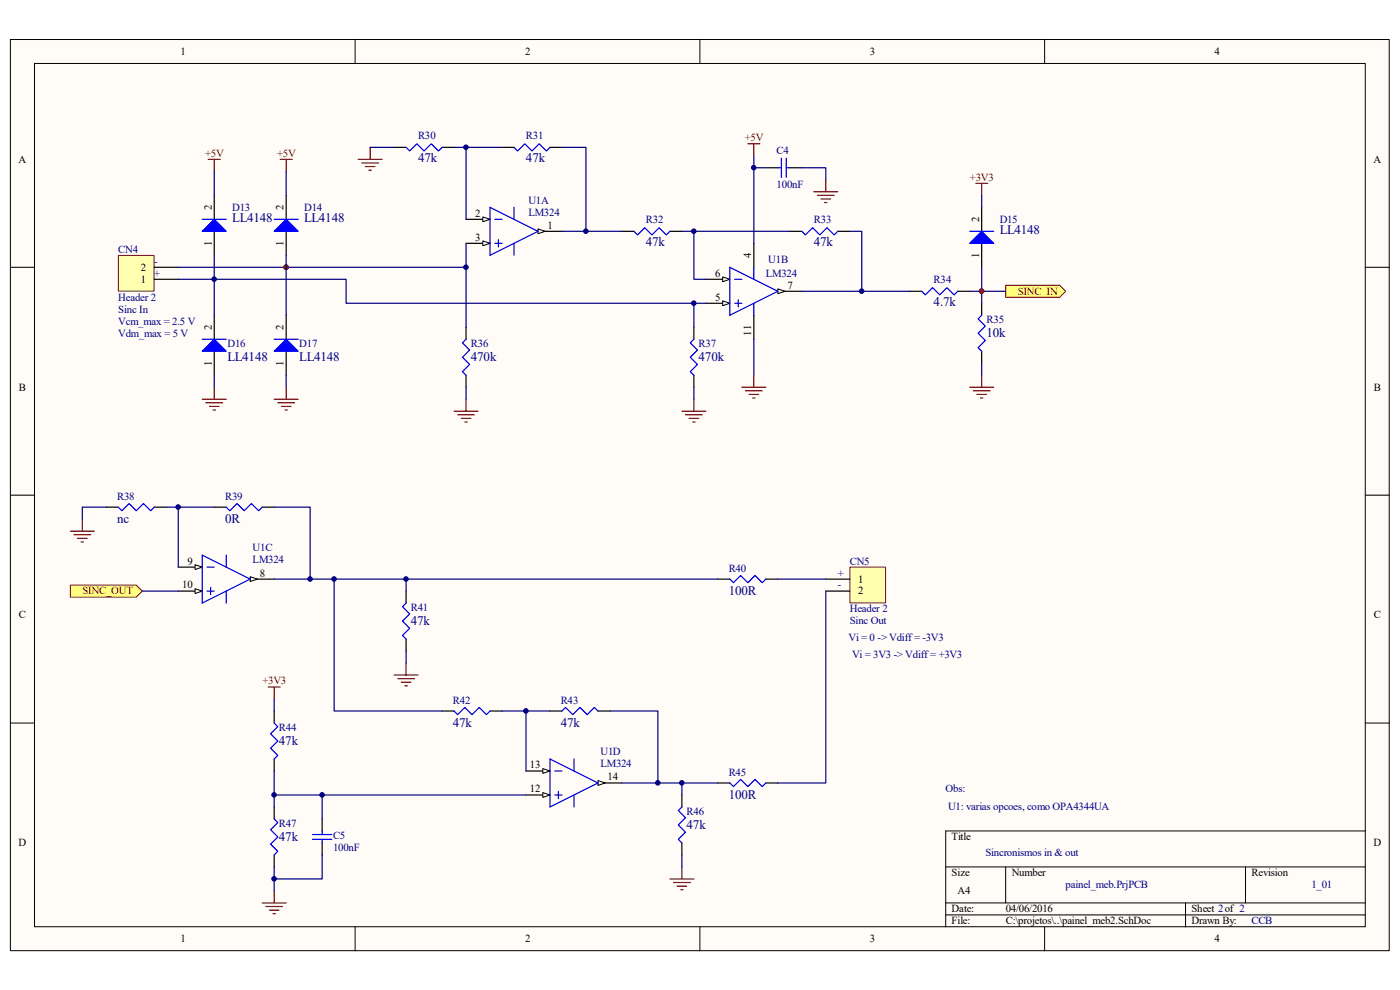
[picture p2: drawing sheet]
<svg xmlns="http://www.w3.org/2000/svg" width="297mm" height="210mm" viewBox="0 0 297 210" stroke-linecap="round" stroke-linejoin="round" font-family="sans-serif">
<path d="M2.2 8.4h292.5v193.3h-292.5z" fill="#fffcf8"/>
<path d="M2.2 8.4h292.5v193.3h-292.5z" fill="none" stroke="#000" stroke-width=".21"/>
<path d="M7.4 13.5h282.2v183.1h-282.2z" fill="#fffcf8"/>
<g fill="none" stroke="#000" stroke-width=".21">
<path d="M7.3 13.5h282.3v183.1h-282.3zM75.3 8.4v5.1M148.5 8.4v5.1M221.6 8.4v5.1M2.2 56.7h5.1M289.7 56.7h5.1M2.2 105h5.1M289.7 105h5.1M2.2 153.4h5.1M289.7 153.4h5.1M289.7 176.3h-89.1v20.3M75.3 196.6v5.1"/>
<path d="M148.5 196.6v5.1M200.6 183.9h89.1M200.6 191.5h89.1M200.6 194.1h89.1M213.4 183.9v7.6M221.6 196.6v5.1M251.5 191.5v5.1M264.2 183.9v7.6"/>
</g>
<g fill="#000080" stroke="#000080" stroke-width=".21">
<circle cx="60.7" cy="56.7" r=".48"/>
<circle cx="208.2" cy="61.8" r=".48"/>
</g>
<path d="M14.9 124.1h14l1.3 1.3-1.3 1.3h-14z" fill-rule="evenodd" fill="#ffff80" stroke="#800000" stroke-width=".21"/>
<path d="M93.8 150.8h2.5M104 150.8h2.5M152.3 166.1h2.5M162.5 166.1h2.5" fill="none" stroke="#000" stroke-width=".25"/>
<path d="M96.3 150.8l.8 .8 1.5-1.5 1.5 1.5 1.6-1.5 1.5 1.5 .8-.8M154.8 166.1l.8 .8 1.5-1.6 1.6 1.6 1.5-1.6 1.5 1.6 .8-.8" fill="none" stroke="#00f" stroke-width=".25"/>
<path d="M180.3 120.4h7.6v7.5h-7.6z" fill="#ffffb0"/>
<path d="M180.3 120.3h7.6v7.6h-7.6z" fill="none" stroke="#800000" stroke-width=".21"/>
<path d="M45.5 41.4v5.1M45.5 49.1v5.1M175.2 122.9h5.1M175.2 125.4h5.1" fill="none" stroke="#000" stroke-width=".25"/>
<path d="M42.9 49.1l2.6-2.6 2.5 2.6z" fill="#00f" stroke="#00f" stroke-width=".25"/>
<path d="M42.9 46.5h5.1" fill="none" stroke="#00f" stroke-width=".25"/>
<path d="M25.1 54.2h7.6v7.6h-7.6z" fill="#ffffb0"/>
<path d="M25.1 54.2h7.6v7.6h-7.6z" fill="none" stroke="#800000" stroke-width=".21"/>
<path d="M32.7 59.2h5.1M32.7 56.7h5.1M45.5 66.9v5.1M45.5 74.5v5.1M193 61.8h2.5M203.2 61.8h2.5M208.3 64.3v2.6M208.3 74.5v2.6" fill="none" stroke="#000" stroke-width=".25"/>
<path d="M42.9 74.5l2.6-2.5 2.5 2.5z" fill="#00f" stroke="#00f" stroke-width=".25"/>
<path d="M42.9 72h5.1M195.5 61.8l.8 .8 1.5-1.6 1.6 1.6 1.5-1.6 1.5 1.6 .8-.8M208.3 66.9l-.8 .7 1.5 1.6-1.5 1.5 1.5 1.5-1.5 1.5 .8 .8" fill="none" stroke="#00f" stroke-width=".25"/>
<path d="M207 38.9h2.5M208.3 38.9v2.5M42.9 84.7h5.1M43.7 85.5h3.5M44.4 86.2h2.1M45.2 87h.5M45.5 82.1v2.6" fill="none" stroke="#800000" stroke-width=".25"/>
<path d="M213.4 60.5h11.4l1.3 1.3-1.3 1.3h-11.4z" fill-rule="evenodd" fill="#ffff80" stroke="#800000" stroke-width=".21"/>
<path d="M45.5 36.4v5M60.7 36.4v5M45.5 54.2v5h-7.7M208.3 41.4v2.6M45.5 79.6v2.5M60.7 79.6v2.5M205.7 61.8h7.7M208.3 77.1v2.5" fill="none" stroke="#000080" stroke-width=".25"/>
<path d="M60.7 41.4v5.1M60.7 49.1v5.1M98.9 46.5h5.1M208.3 44v5.1M208.3 51.6v5.1M60.7 66.9v5.1M60.7 74.5v5.1" fill="none" stroke="#000" stroke-width=".25"/>
<g fill="#00f" stroke="#00f" stroke-width=".25">
<path d="M208.3 49.1l2.5 2.5h-5.1z"/>
<path d="M58.2 49.1l2.5-2.6 2.6 2.6z"/>
<path d="M58.2 74.5l2.5-2.5 2.6 2.5z"/>
</g>
<path d="M58.2 46.5h5.1M205.7 49.1h5.1M58.2 72h5.1" fill="none" stroke="#00f" stroke-width=".25"/>
<g fill="none" stroke="#800000" stroke-width=".25">
<path d="M44.2 33.8h2.5M45.5 33.8v2.6M59.4 33.8h2.6M60.7 33.8v2.6M208.3 79.6v2.5M58.2 84.7h5.1M58.9 85.5h3.6M59.7 86.2h2M60.5 87h.5M60.7 82.1v2.6M205.7 82.1h5.1M206.5 82.9h3.5"/>
<path d="M207.2 83.7h2.1M208 84.4h.5"/>
</g>
<path d="M102.4 46l1.6 .5-1.6 .5z" fill="#fffcf8" stroke="#000" stroke-width=".21"/>
<path d="M98.9 51.6h5.1" fill="none" stroke="#000" stroke-width=".25"/>
<path d="M102.4 51.1l1.6 .5-1.6 .5z" fill="#fffcf8" stroke="#000" stroke-width=".21"/>
<path d="M114.1 49.1h5.1" fill="none" stroke="#000" stroke-width=".25"/>
<path d="M114.1 48.6l1.6 .5-1.6 .5z" fill="#fffcf8" stroke="#000" stroke-width=".21"/>
<path d="M104 44l10.1 5.1-10.1 5.1zM105 46.5h1.5M105 51.6h1.5M105.7 50.9v1.5M109 44v2.5M109 51.6v2.6" fill="none" stroke="#00f" stroke-width=".25"/>
<path d="M149.8 59.2h5" fill="none" stroke="#000" stroke-width=".25"/>
<path d="M153.3 58.7l1.5 .5-1.5 .6z" fill="#fffcf8" stroke="#000" stroke-width=".21"/>
<path d="M149.8 64.3h5" fill="none" stroke="#000" stroke-width=".25"/>
<path d="M153.3 63.8l1.5 .5-1.5 .5z" fill="#fffcf8" stroke="#000" stroke-width=".21"/>
<path d="M165 61.8h5.1" fill="none" stroke="#000" stroke-width=".25"/>
<path d="M165 61.3l1.5 .5-1.5 .5z" fill="#fffcf8" stroke="#000" stroke-width=".21"/>
<path d="M154.8 56.7l10.2 5.1-10.2 5.1zM155.9 59.2h1.5M159.9 56.7v2.5M155.9 64.3h1.5M156.6 63.6v1.5M159.9 64.3v2.6" fill="none" stroke="#00f" stroke-width=".25"/>
<path d="M159.9 51.6v5.1M159.9 66.9v5.1M37.8 120.3h5.1" fill="none" stroke="#000" stroke-width=".25"/>
<path d="M41.4 119.8l1.5 .5-1.5 .5z" fill="#fffcf8" stroke="#000" stroke-width=".21"/>
<path d="M37.8 125.4h5.1" fill="none" stroke="#000" stroke-width=".25"/>
<path d="M41.4 124.9l1.5 .5-1.5 .5z" fill="#fffcf8" stroke="#000" stroke-width=".21"/>
<path d="M53.1 122.9h5.1" fill="none" stroke="#000" stroke-width=".25"/>
<path d="M53.1 122.3l1.5 .6-1.5 .5z" fill="#fffcf8" stroke="#000" stroke-width=".21"/>
<path d="M42.9 117.8l10.2 5.1-10.2 5zM48 117.8v2.5M43.9 120.3h1.6M43.9 125.4h1.6M44.7 124.6v1.6M48 125.4v2.5" fill="none" stroke="#00f" stroke-width=".25"/>
<path d="M111.6 168.6h5.1" fill="none" stroke="#000" stroke-width=".25"/>
<path d="M115.2 168.1l1.5 .5-1.5 .6z" fill="#fffcf8" stroke="#000" stroke-width=".21"/>
<path d="M111.6 163.6h5.1" fill="none" stroke="#000" stroke-width=".25"/>
<path d="M115.2 163l1.5 .6-1.5 .5z" fill="#fffcf8" stroke="#000" stroke-width=".21"/>
<path d="M126.9 166.1h5" fill="none" stroke="#000" stroke-width=".25"/>
<path d="M126.9 165.6l1.5 .5-1.5 .5z" fill="#fffcf8" stroke="#000" stroke-width=".21"/>
<g fill="none" stroke="#00f" stroke-width=".25">
<path d="M86.2 31.3l.7 .7 1.5-1.5 1.6 1.5 1.5-1.5 1.5 1.5 .8-.7M109 31.3l.8 .7 1.5-1.5 1.6 1.5 1.5-1.5 1.5 1.5 .8-.7M165 35.6h.8M165.8 33.6v4M166.8 33.6v4M166.8 35.6h.8M134.5 49.1l.8 .7 1.5-1.5 1.5 1.5 1.5-1.5 1.6 1.5 .7-.7M170.1 49.1l.8 .7 1.5-1.5 1.5 1.5 1.5-1.5 1.6 1.5 .7-.7M98.9 72l-.8 .7 1.5 1.6-1.5 1.5 1.5 1.5-1.5 1.5 .8 .8M147.2 72l-.8 .7 1.6 1.6-1.6 1.5 1.6 1.5-1.6 1.5 .8 .8M25.1 107.6l.8 .7 1.5-1.5 1.5 1.5 1.5-1.5 1.6 1.5 .7-.7M48 107.6l.8 .7 1.5-1.5 1.5 1.5 1.5-1.5 1.6 1.5 .7-.7"/>
<path d="M86.2 127.9l-.8 .8 1.5 1.5-1.5 1.6 1.5 1.5-1.5 1.5 .8 .8M154.8 122.9l.8 .7 1.5-1.5 1.6 1.5 1.5-1.5 1.5 1.5 .8-.7M58.2 153.4l.7 .7-1.5 1.6 1.5 1.5-1.5 1.5 1.5 1.6-.7 .7M119.2 150.8l.8-.7 1.5 1.5 1.5-1.5 1.6 1.5 1.5-1.5 .8 .7M58.2 173.7l.7 .8-1.5 1.5 1.5 1.5-1.5 1.6 1.5 1.5-.7 .8M66.3 177h4.1M66.3 178.1h4.1M68.3 176.3v.7M68.3 178.1v.7M116.7 161l10.2 5.1-10.2 5.1zM117.7 163.6h1.5M117.7 168.6h1.5"/>
<path d="M118.5 167.9v1.5M121.8 161v2.6M121.8 168.6v2.6M144.7 171.2l-.8 .8 1.5 1.5-1.5 1.5 1.5 1.5-1.5 1.6 .8 .7"/>
</g>
<g fill="none" stroke="#000" stroke-width=".25">
<path d="M83.6 31.3h2.6M93.8 31.3h2.5M106.5 31.3h2.5M116.7 31.3h2.5M162.5 35.6h2.5M167.6 35.6h2.5M131.9 49.1h2.6M142.1 49.1h2.6M167.6 49.1h2.5M177.7 49.1h2.6M98.9 69.4v2.6M98.9 79.6v2.5"/>
<path d="M147.2 69.4v2.6M147.2 79.6v2.5M22.6 107.6h2.5M32.7 107.6h2.6M45.5 107.6h2.5M55.6 107.6h2.6M86.2 125.4v2.5M86.2 135.6v2.5M152.3 122.9h2.5M162.5 122.9h2.5M58.2 150.8v2.6M116.7 150.8h2.5"/>
<path d="M126.9 150.8h2.5M58.2 161v2.6M58.2 171.2v2.5M68.3 173.7v2.6M68.3 178.8v2.6M144.7 168.6v2.6M144.7 178.8v2.6M58.2 181.4v2.5"/>
</g>
<g fill="none" stroke="#800000" stroke-width=".25">
<path d="M76 33.8h5.1M76.7 34.6h3.6M77.5 35.3h2M78.3 36.1h.5M78.5 31.3v2.5M158.7 30.5h2.5M159.9 30.5v2.5M175.2 38.1v2.6M172.6 40.7h5.1M173.4 41.4h3.6M174.2 42.2h2M174.9 43h.5"/>
<path d="M159.9 79.6v2.5M96.3 87.2h5.1M97.1 88h3.6M97.9 88.8h2M98.6 89.5h.5M98.9 84.7v2.5M144.7 87.2h5.1M145.4 88h3.6M146.2 88.8h2M147 89.5h.5M147.2 84.7v2.5M157.4 82.1h5.1"/>
<path d="M158.1 82.9h3.6M158.9 83.7h2M159.7 84.4h.5M14.9 112.7h5.1M15.7 113.4h3.5M16.4 114.2h2.1M17.2 115h.5M17.5 110.1v2.6M56.9 145.7h2.5M58.2 145.7v2.6M83.6 143.2h5.1M84.4 144h3.5"/>
<path d="M85.1 144.7h2.1M85.9 145.5h.5M86.2 140.7v2.5M55.6 191.5h5.1M56.4 192.3h3.5M57.2 193.1h2M57.9 193.8h.5M58.2 189v2.5M142.1 186.5h5.1M142.9 187.2h3.5M143.6 188h2.1M144.4 188.7h.5"/>
<path d="M144.7 183.9v2.6"/>
</g>
<g fill="none" stroke="#000080" stroke-width=".25">
<path d="M78.5 31.3h5.1M96.3 31.3h10.2M98.9 31.3v15.2M119.2 31.3h5.1v17.8M159.9 33v18.6M159.9 35.6h2.6M170.1 35.6h5.1v2.5M60.7 54.2v12.7M98.9 51.6v5.1h-61.1M98.9 56.7v12.7M119.2 49.1h12.7M144.7 49.1h22.9"/>
<path d="M147.2 49.1v10.1h2.6M180.3 49.1h2.5v12.7M208.3 56.7v7.6M147.2 64.3v5.1M149.8 64.3h-76.4v-5.1h-27.9v7.7M159.9 72v7.6M170.1 61.8h22.9M98.9 82.1v2.6M147.2 82.1v2.6M22.6 107.6h-5.1v2.5M35.3 107.6h10.2M37.8 107.6v12.7"/>
<path d="M58.2 107.6h7.6v15.3M30.2 125.4h7.6M58.2 122.9h28v2.5M70.9 122.9v27.9h22.9M86.2 138.1v2.6M86.2 122.9h66.1M165 122.9h10.2M175.2 125.4v40.7h-10.2M58.2 148.3v2.5M106.5 150.8h10.2M111.6 150.8v12.8M129.4 150.8h10.2v15.3"/>
<path d="M58.2 168.6h10.1v5.1M58.2 163.6v7.6M68.3 168.6h43.3M131.9 166.1h20.4M144.7 166.1v2.5M58.2 183.9v5.1M68.3 181.4v5.1h-10.1M144.7 181.4v2.5"/>
</g>
<g fill="#800000" stroke="#800000" stroke-width=".21">
<circle cx="60.7" cy="56.7" r=".48"/>
<circle cx="208.2" cy="61.8" r=".48"/>
</g>
<g fill="#000080" stroke="#000080" stroke-width=".21">
<circle cx="37.8" cy="107.6" r=".48"/>
<circle cx="45.4" cy="59.2" r=".48"/>
<circle cx="58.1" cy="186.4" r=".48"/>
<circle cx="58.1" cy="168.6" r=".48"/>
<circle cx="65.8" cy="122.8" r=".48"/>
<circle cx="68.3" cy="168.6" r=".48"/>
<circle cx="70.9" cy="122.8" r=".48"/>
<circle cx="86.1" cy="122.8" r=".48"/>
<circle cx="98.8" cy="56.7" r=".48"/>
<circle cx="98.8" cy="31.2" r=".48"/>
<circle cx="111.6" cy="150.8" r=".48"/>
<circle cx="124.3" cy="49" r=".48"/>
<circle cx="139.6" cy="166.1" r=".48"/>
<circle cx="144.6" cy="166.1" r=".48"/>
<circle cx="147.2" cy="64.3" r=".48"/>
<circle cx="147.2" cy="49" r=".48"/>
<circle cx="159.9" cy="35.6" r=".48"/>
<circle cx="182.8" cy="61.8" r=".48"/>
</g>
<g font-size="2.8" fill="#000080">
<text x="88.7" y="34.5">47k</text>
<text x="111.6" y="34.5">47k</text>
<text x="49.3" y="47.2">LL4148</text>
<text x="64.5" y="47.2">LL4148</text>
<text x="137" y="52.2">47k</text>
<text x="172.6" y="52.2">47k</text>
<text x="212.1" y="49.7">LL4148</text>
<text x="198.1" y="65">4.7k</text>
<text x="209.3" y="71.6">10k</text>
<text x="48.3" y="76.7">LL4148</text>
<text x="63.5" y="76.7">LL4148</text>
<text x="99.9" y="76.7">470k</text>
<text x="148.2" y="76.7">470k</text>
<text x="24.8" y="111">nc</text>
<text x="47.8" y="111">0R</text>
<text x="154.6" y="126.3">100R</text>
<text x="87.2" y="132.7">47k</text>
<text x="96.1" y="154.3">47k</text>
<text x="119" y="154.3">47k</text>
<text x="59.2" y="158.1">47k</text>
<text x="154.6" y="169.5">100R</text>
<text x="59.2" y="178.4">47k</text>
<text x="145.7" y="175.9">47k</text>
</g>
<g font-size="2.3">
<text x="38.3" y="11.6">1</text>
<text x="111.4" y="11.6">2</text>
<text x="184.5" y="11.6">3</text>
<text x="257.7" y="11.6">4</text>
<text x="3.9" y="34.5">A</text>
<text x="291.4" y="34.5">A</text>
<text x="44.9" y="44.5" transform="rotate(-90 44.9 44.5)">2</text>
<text x="60.2" y="44.5" transform="rotate(-90 60.2 44.5)">2</text>
<text x="100.8" y="46">2</text>
<text x="207.7" y="47" transform="rotate(-90 207.7 47)">2</text>
<text x="44.9" y="52.2" transform="rotate(-90 44.9 52.2)">1</text>
<text x="60.2" y="52.2" transform="rotate(-90 60.2 52.2)">1</text>
<text x="100.8" y="51.1">3</text>
<text x="116.2" y="48.5">1</text>
<text x="29.8" y="60">1</text>
<text x="29.8" y="57.4">2</text>
<text x="151.7" y="58.7">6</text>
<text x="159.4" y="54.7" transform="rotate(-90 159.4 54.7)">4</text>
<text x="207.7" y="54.8" transform="rotate(-90 207.7 54.8)">1</text>
<text x="151.7" y="63.8">5</text>
<text x="167" y="61.3">7</text>
<text x="44.9" y="69.9" transform="rotate(-90 44.9 69.9)">2</text>
<text x="60.2" y="69.9" transform="rotate(-90 60.2 69.9)">2</text>
<text x="159.4" y="71.2" transform="rotate(-90 159.4 71.2)">11</text>
<text x="44.9" y="77.7" transform="rotate(-90 44.9 77.7)">1</text>
<text x="60.2" y="77.7" transform="rotate(-90 60.2 77.7)">1</text>
<text x="4" y="82.8">B</text>
<text x="291.5" y="82.8">B</text>
<text x="39.8" y="119.8">9</text>
<text x="38.7" y="124.8">10</text>
<text x="55.1" y="122.3">8</text>
<text x="182.1" y="123.6">1</text>
<text x="4" y="131.2">C</text>
<text x="182.1" y="126.1">2</text>
<text x="291.5" y="131.2">C</text>
<text x="112.4" y="163">13</text>
<text x="128.9" y="165.6">14</text>
<text x="112.4" y="168.1">12</text>
<text x="3.9" y="179.5">D</text>
<text x="201.9" y="178.3">Title</text>
<text x="291.4" y="179.5">D</text>
<text x="201.9" y="185.9">Size</text>
<text x="214.6" y="185.9">Number</text>
<text x="265.5" y="185.9">Revision</text>
<text x="203.2" y="189.7">A4</text>
<text x="201.9" y="193.5">Date:</text>
<text x="201.9" y="196.1">File:</text>
<text x="213.4" y="193.5">04/06/2016</text>
<text x="213.4" y="196.1">C:\projetos\..\painel_meb2.SchDoc</text>
<text x="252.8" y="196.1">Drawn By:</text>
<text x="252.8" y="193.5">Sheet 2of 2</text>
<text x="38.3" y="199.9">1</text>
<text x="111.4" y="199.9">2</text>
<text x="184.5" y="199.9">3</text>
<text x="257.7" y="199.9">4</text>
</g>
<g font-size="2.3" fill="#000080">
<text x="88.7" y="29.4">R30</text>
<text x="111.6" y="29.4">R31</text>
<text x="164.8" y="32.8">C4</text>
<text x="164.8" y="39.9">100nF</text>
<text x="49.3" y="44.7">D13</text>
<text x="64.5" y="44.7">D14</text>
<text x="112.1" y="43.2">U1A</text>
<text x="112.1" y="45.7">LM324</text>
<text x="137" y="47.2">R32</text>
<text x="172.6" y="47.2">R33</text>
<text x="212.1" y="47.2">D15</text>
<text x="25.1" y="53.6">CN4</text>
<text x="32.7" y="58.7">+</text>
<text x="32.7" y="56.1">-</text>
<text x="162.5" y="58.7">LM324</text>
<text x="163" y="55.9">U1B</text>
<text x="198.1" y="60">R34</text>
<text x="25.1" y="63.8">Header 2</text>
<text x="25.1" y="66.3">Sinc In</text>
<text x="25.1" y="68.9">Vcm_max = 2.5 V</text>
<text x="25.1" y="71.4">Vdm_max = 5 V</text>
<text x="209.3" y="68.6">R35</text>
<text x="48.3" y="73.7">D16</text>
<text x="63.5" y="73.7">D17</text>
<text x="99.9" y="73.7">R36</text>
<text x="148.2" y="73.7">R37</text>
<text x="24.8" y="106">R38</text>
<text x="47.8" y="106">R39</text>
<text x="53.6" y="117">U1C</text>
<text x="53.6" y="119.5">LM324</text>
<text x="180.3" y="119.8">CN5</text>
<text x="154.6" y="121.3">R40</text>
<text x="177.8" y="124.8">-</text>
<text x="177.8" y="122.3">+</text>
<text x="87.2" y="129.7">R41</text>
<text x="180.3" y="129.9">Header 2</text>
<text x="180" y="136">Vi = 0 -&gt; Vdiff = -3V3</text>
<text x="180.3" y="132.5">Sinc Out</text>
<text x="180.8" y="139.6">Vi = 3V3 -&gt; Vdiff = +3V3</text>
<text x="96.1" y="149.3">R42</text>
<text x="119" y="149.3">R43</text>
<text x="59.2" y="155.1">R44</text>
<text x="127.4" y="160.2">U1D</text>
<text x="127.4" y="162.7">LM324</text>
<text x="154.6" y="164.5">R45</text>
<text x="145.7" y="172.9">R46</text>
<text x="200.6" y="168.1">Obs:</text>
<text x="201.1" y="171.9">U1: varias opcoes, como OPA4344UA</text>
<text x="59.2" y="175.5">R47</text>
<text x="70.7" y="178">C5</text>
<text x="70.7" y="180.6">100nF</text>
<text x="209" y="181.6">Sincronismos in &amp; out</text>
<text x="226.1" y="188.4">painel_meb.PrjPCB</text>
<text x="278.2" y="188.4">1_01</text>
<text x="265.5" y="196.1">CCB</text>
</g>
<g font-size="2.3" fill="#800000">
<text x="158" y="29.9">+5V</text>
<text x="43.5" y="33.3">+5V</text>
<text x="58.8" y="33.3">+5V</text>
<text x="205.8" y="38.4">+3V3</text>
<text x="215.9" y="62.5">SINC_IN</text>
<text x="17.5" y="126.1">SINC_OUT</text>
<text x="55.7" y="145.2">+3V3</text>
</g>
</svg>
